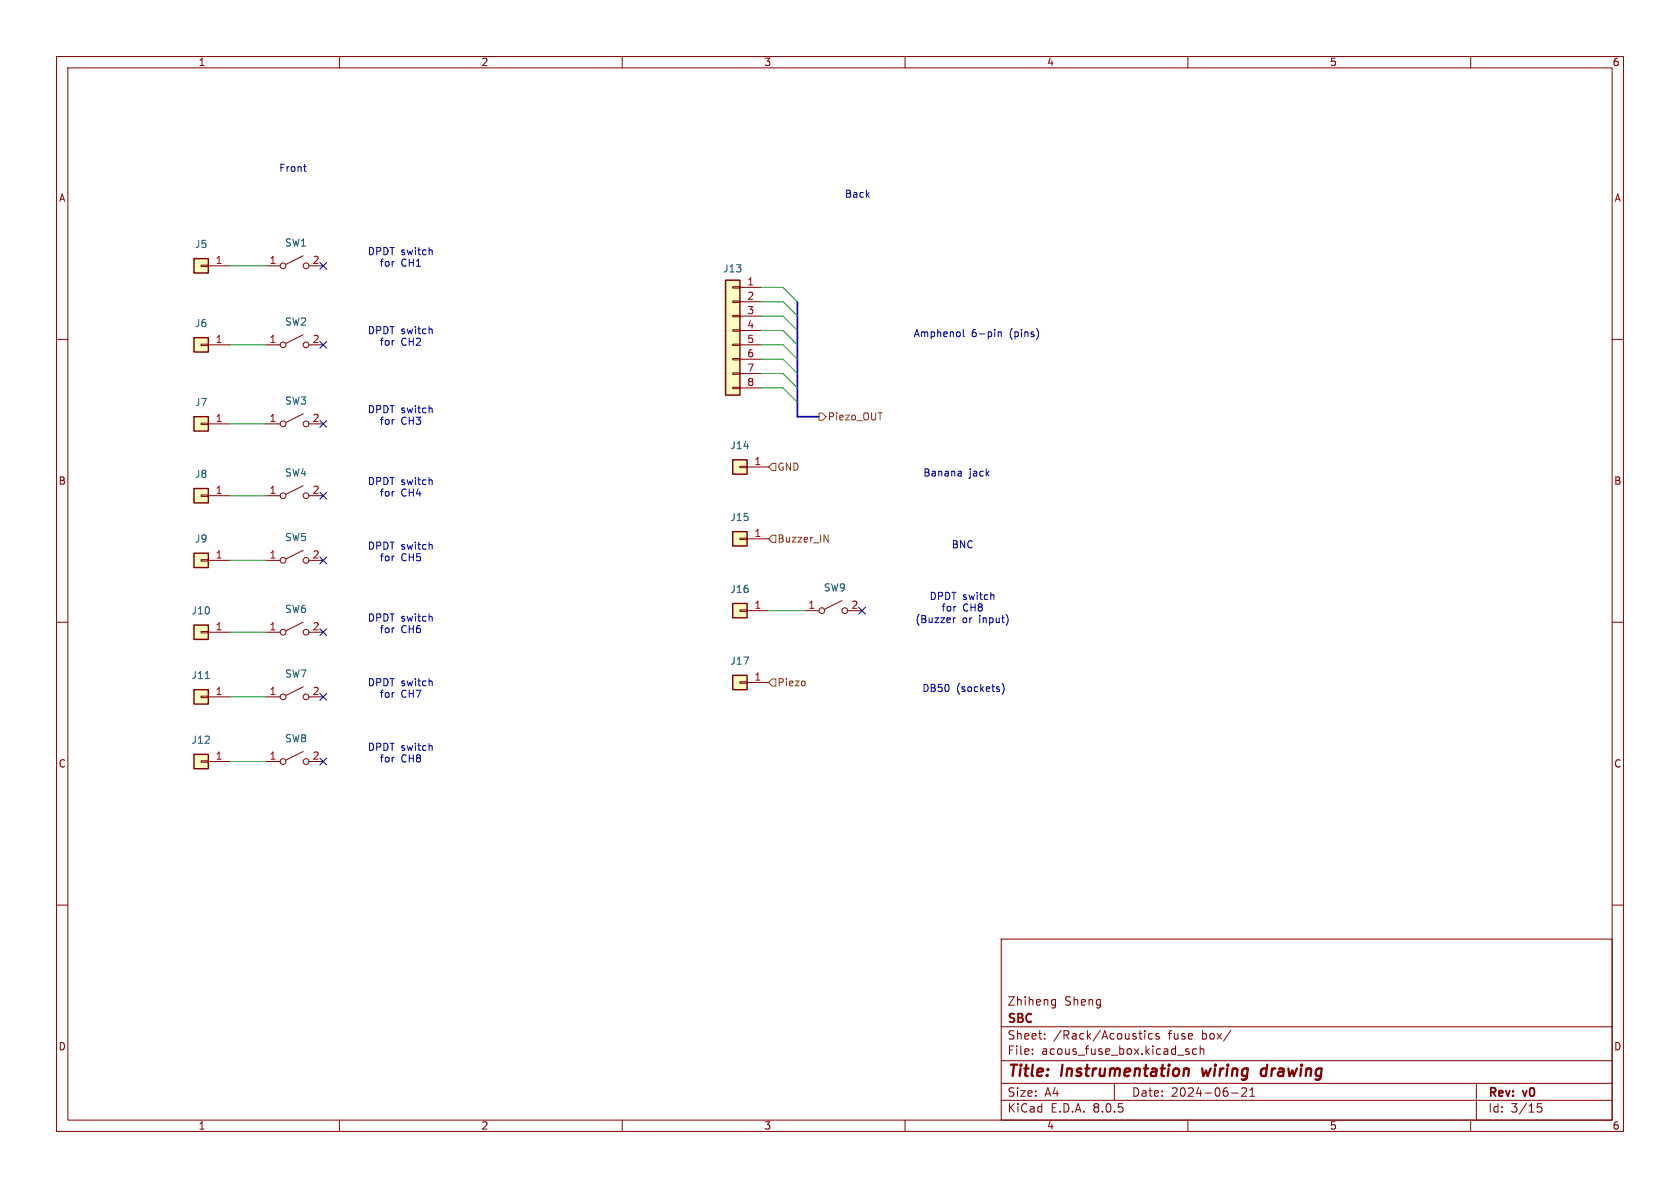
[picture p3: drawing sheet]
<svg xmlns="http://www.w3.org/2000/svg" width="297mm" height="210mm" viewBox="0 0 297 210" stroke-linecap="round" stroke-linejoin="round" font-family="sans-serif">
<g fill="none" stroke="#840000" stroke-width=".18">
<path d="M10 10h277v190h-277zM12 12h273v186h-273zM60 10v2M110 10v2M160 10v2M210 10v2M260 10v2M10 60h2M285 60h2M10 110h2M47 111.8h2.5M53.6 110l-3.1 1.5"/>
<path d="M54.6 111.8h2.5M285 110h2M47 123.2h2.5M53.6 121.4l-3.1 1.5M54.6 123.2h2.5M10 160h2M285 160h2M177 166h108v32h-108zM186 177.6h.6M186 176.8h.6M186.6 176.7v1.2l-.1 .2-.4 .1M60 198v2"/>
<path d="M110 198v2M160 198v2M177 194.5h108M177 191.5h108M177 187.5h108M177 181.5h108M182.5 186.3v.1M182.5 185.5v.1M184.7 183.6v.1M184.7 182.8v.1M197 191.5v3M201.3 182.7h.6"/>
<path d="M201.7 183.7h.2M202.4 182.2v.1M202.4 182.7v1M203.7 182.8l-.4-.1-.3 .3v.4l.2 .2h.5M204.9 182.8l-.4-.1-.2 .2 .1 .2 .5 .2v.3h-.6M209.7 185.8l.3 .1 .2 .2v.2l-.5 .1M209.7 185.5h.5M210 198v2M211.5 185.5l-.4-.1-.3 .3v.4l.2 .2h.5M212.2 185.5l.2-.1 .3 .1 .1 .9M212.2 184.9v1.5M217.6 182.1l-1.3 2"/>
<path d="M217.7 193.2h1.2M220.3 192.4v.5l-.8 .9h.9M221 193.8h.8M221 192.7l.4-.4v1.5M260 198v2M261 191.5v6.5M272.5 195.1h-.7l-.1 .7 .3-.1h.5l.1 .3-.1 .5-.2 .1-.6-.1"/>
<circle cx="50" cy="111.8" r=".51"/>
<circle cx="54.1" cy="111.8" r=".51"/>
<circle cx="50" cy="123.2" r=".51"/>
<circle cx="54.1" cy="123.2" r=".51"/>
</g>
<path d="M209.7 188.9l.4 .1 .1 .2-.1 1M212.5 188.9l.2 1.3 .5-.9M223.9 189a.66 .66 0 0 0-1 .3v.5l.1 .3 .2 .1 .6-.1M224 188.2l-.2 2" fill="none" stroke="#840000" stroke-width=".4"/>
<path d="M129.5 106.7h2.6v2.5h-2.6z" fill="#ffffc2"/>
<path d="M130.8 107.8h1.3v.3h-1.3zM132.1 108h3.8" fill="none" stroke="#840000" stroke-width=".18"/>
<path d="M129.5 106.7h2.6v2.5h-2.6z" fill="none" stroke="#840000" stroke-width=".25"/>
<path d="M34.3 59.7h2.5v2.5h-2.5z" fill="#ffffc2"/>
<path d="M35.6 60.8h1.2v.3h-1.2zM36.8 61h3.8" fill="none" stroke="#840000" stroke-width=".18"/>
<path d="M34.3 59.7h2.5v2.5h-2.5z" fill="none" stroke="#840000" stroke-width=".25"/>
<path d="M128.3 49.5h2.5v20.4h-2.5z" fill="#ffffc2"/>
<g fill="none" stroke="#840000" stroke-width=".18">
<path d="M129.5 58.3h1.3v.2h-1.3zM129.5 55.8h1.3v.2h-1.3zM129.5 53.2h1.3v.3h-1.3zM129.5 50.7h1.3v.2h-1.3zM130.8 50.8h3.8M130.8 53.3h3.8M130.8 55.9h3.8M130.8 58.4h3.8M129.5 68.5h1.3v.2h-1.3zM129.5 65.9h1.3v.3h-1.3zM129.5 63.4h1.3v.2h-1.3zM129.5 60.8h1.3v.3h-1.3z"/>
<path d="M130.8 61h3.8M130.8 63.5h3.8M130.8 66h3.8M130.8 68.6h3.8"/>
</g>
<path d="M128.3 49.5h2.5v20.4h-2.5z" fill="none" stroke="#840000" stroke-width=".25"/>
<path d="M34.3 73.7h2.5v2.5h-2.5z" fill="#ffffc2"/>
<path d="M35.6 74.8h1.2v.3h-1.2zM36.8 74.9h3.8" fill="none" stroke="#840000" stroke-width=".18"/>
<path d="M34.3 73.7h2.5v2.5h-2.5z" fill="none" stroke="#840000" stroke-width=".25"/>
<path d="M34.3 45.7h2.5v2.6h-2.5z" fill="#ffffc2"/>
<g fill="none" stroke="#840000" stroke-width=".18">
<path d="M35.6 46.9h1.2v.2h-1.2zM36.8 47h3.8M47 47h2.5M53.6 45.2l-3.1 1.5M53.6 59.2l-3.1 1.5M54.6 47h2.5M47 61h2.5M54.6 61h2.5M47 87.6h2.5M47 99.1h2.5M53.6 85.9l-3.1 1.5M53.6 97.3l-3.1 1.5"/>
<path d="M54.6 87.6h2.5M54.6 99.1h2.5M47 134.6h2.5M53.6 132.8l-3.1 1.6M54.6 134.6h2.5"/>
<circle cx="50" cy="47" r=".51"/>
<circle cx="54.1" cy="47" r=".51"/>
<circle cx="50" cy="61" r=".51"/>
<circle cx="54.1" cy="61" r=".51"/>
<circle cx="50" cy="99.1" r=".51"/>
<circle cx="50" cy="87.6" r=".51"/>
<circle cx="54.1" cy="87.6" r=".51"/>
<circle cx="54.1" cy="99.1" r=".51"/>
<circle cx="50" cy="134.6" r=".51"/>
<circle cx="54.1" cy="134.6" r=".51"/>
</g>
<path d="M34.3 45.7h2.5v2.6h-2.5z" fill="none" stroke="#840000" stroke-width=".25"/>
<path d="M129.5 81.3h2.6v2.5h-2.6z" fill="#ffffc2"/>
<path d="M130.8 82.4h1.3v.3h-1.3zM132.1 82.6h3.8" fill="none" stroke="#840000" stroke-width=".18"/>
<path d="M129.5 81.3h2.6v2.5h-2.6z" fill="none" stroke="#840000" stroke-width=".25"/>
<path d="M34.3 133.4h2.5v2.5h-2.5z" fill="#ffffc2"/>
<g fill="none" stroke="#840000" stroke-width=".18">
<path d="M47 74.9h2.5M53.6 73.2l-3.1 1.5M54.6 74.9h2.5M35.6 134.5h1.2v.2h-1.2zM36.8 134.6h3.8"/>
<circle cx="50" cy="74.9" r=".51"/>
<circle cx="54.1" cy="74.9" r=".51"/>
</g>
<path d="M34.3 133.4h2.5v2.5h-2.5z" fill="none" stroke="#840000" stroke-width=".25"/>
<path d="M129.5 119.4h2.6v2.5h-2.6z" fill="#ffffc2"/>
<g fill="none" stroke="#840000" stroke-width=".18">
<path d="M142.2 108h2.6M148.8 106.2l-3 1.5M149.9 108h2.5M130.8 120.5h1.3v.3h-1.3zM132.1 120.7h3.8"/>
<circle cx="145.3" cy="108" r=".51"/>
<circle cx="149.4" cy="108" r=".51"/>
</g>
<path d="M129.5 119.4h2.6v2.5h-2.6z" fill="none" stroke="#840000" stroke-width=".25"/>
<path d="M34.3 97.8h2.5v2.5h-2.5z" fill="#ffffc2"/>
<path d="M35.6 98.9h1.2v.3h-1.2zM36.8 99.1h3.8" fill="none" stroke="#840000" stroke-width=".18"/>
<path d="M34.3 97.8h2.5v2.5h-2.5z" fill="none" stroke="#840000" stroke-width=".25"/>
<path d="M34.3 86.4h2.5v2.5h-2.5z" fill="#ffffc2"/>
<path d="M35.6 87.5h1.2v.3h-1.2zM36.8 87.6h3.8" fill="none" stroke="#840000" stroke-width=".18"/>
<path d="M34.3 86.4h2.5v2.5h-2.5z" fill="none" stroke="#840000" stroke-width=".25"/>
<path d="M129.5 94h2.6v2.5h-2.6z" fill="#ffffc2"/>
<path d="M130.8 95.1h1.3v.3h-1.3zM132.1 95.3h3.8" fill="none" stroke="#840000" stroke-width=".18"/>
<path d="M129.5 94h2.6v2.5h-2.6z" fill="none" stroke="#840000" stroke-width=".25"/>
<path d="M34.3 110.5h2.5v2.5h-2.5z" fill="#ffffc2"/>
<path d="M35.6 111.6h1.2v.3h-1.2zM36.8 111.8h3.8" fill="none" stroke="#840000" stroke-width=".18"/>
<path d="M34.3 110.5h2.5v2.5h-2.5z" fill="none" stroke="#840000" stroke-width=".25"/>
<path d="M34.3 121.9h2.5v2.6h-2.5z" fill="#ffffc2"/>
<path d="M35.6 123.1h1.2v.2h-1.2zM36.8 123.2h3.8" fill="none" stroke="#840000" stroke-width=".18"/>
<path d="M34.3 121.9h2.5v2.6h-2.5z" fill="none" stroke="#840000" stroke-width=".25"/>
<path d="M36.3 120h.7" fill="none" stroke="#006464" stroke-width=".18"/>
<path d="M144.8 73h.6l.6 .7-.6 .6h-.6zM136.5 81.9h.7v1.3h-.7l-.6-.6zM136.5 94.6h.7v1.3h-.7l-.6-.6zM145.7 94.6l.7 1.2v-1.2M136.5 120h.7v1.3h-.7l-.6-.6zM142.3 120.5v.6" fill="none" stroke="#725600" stroke-width=".18"/>
<g fill="none" stroke="#0000c2" stroke-width=".18">
<path d="M53.7 29.5h.4M53.9 30.2l.2 .1M76.2 44.2l.2 .2v.6M76.2 58.2l.2 .1v.7M170.3 58.2v1.1l.2 .2M176.5 58.7v.8M176.5 58.8l.2-.1h.3v.8M183.5 58.4l.1 .5-.1 .7M76.2 72.1l.2 .2v.7M76.2 84.8l.2 .2v.7M76.2 96.3l.2 .1v.7M169.8 83.3l.2 .2v.6"/>
<path d="M170 84.1h-.5M170 83.6l-.5 .1M76.2 109l.2 .1v.7M168.5 109.2v.9M168.9 109.2l-.4 .3M175.5 105.1l.2 .2v.7M178.1 109l.1 .5-.1 .7M76.2 120.4l.2 .2v.6M76.2 131.8l.2 .2v.7M177.1 120.8a1.46 1.46 0 0 1 0 1.9"/>
</g>
<path d="M141 53.3v20.4h3.8" fill="none" stroke="#000084" stroke-width=".3"/>
<g fill="none" stroke="#009600" stroke-width=".18">
<path d="M40.6 47h6.4M134.6 53.3h3.8l2.6 2.6M134.6 58.4h3.8l2.6 2.6M134.6 50.8h3.8l2.6 2.5M134.6 55.9h3.8l2.6 2.5M40.6 61h6.4M40.6 74.9h6.4M134.6 61h3.8l2.6 2.5M134.6 66h3.8l2.6 2.6M134.6 68.6h3.8l2.6 2.5M134.6 63.5h3.8l2.6 2.5M40.6 99.1h6.4"/>
<path d="M40.6 87.6h6.4M40.6 111.8h6.4M135.9 108h6.3M40.6 134.6h6.4M40.6 123.2h6.4"/>
</g>
<g fill="none" stroke="#000084" stroke-width=".18">
<path d="M56.5 46.4l1.3 1.2M57.8 46.4l-1.3 1.2M56.5 74.3l1.3 1.2M56.5 60.4l1.3 1.2M57.8 74.3l-1.3 1.2M57.8 60.4l-1.3 1.2M56.5 98.5l1.3 1.2M56.5 87l1.3 1.2M57.8 98.5l-1.3 1.2M57.8 87l-1.3 1.2M56.5 111.2l1.3 1.2M57.8 111.2l-1.3 1.2"/>
<path d="M151.8 107.3l1.2 1.3M153 107.3l-1.2 1.3M56.5 134l1.3 1.2M56.5 122.6l1.3 1.2M57.8 134l-1.3 1.2M57.8 122.6l-1.3 1.2"/>
</g>
<g font-size="2.8" fill="#840000">
<text x="178" y="190.9">Title:</text>
<text x="187.7" y="190.9">Instrumentation</text>
<text x="213.4" y="190.9">wiring</text>
<text x="224.6" y="190.9">drawing</text>
</g>
<g font-size="2.1" fill="#840000">
<text x="178" y="178">Zhiheng</text>
<text x="188.2" y="178">Sheng</text>
<text x="178" y="184">Sheet:</text>
<text x="178" y="181.2">SBC</text>
<text x="186.2" y="184">/Rack/Acoustics</text>
<text x="206.6" y="184">fuse</text>
<text x="212.6" y="184">box/</text>
<text x="178" y="186.7">File:</text>
<text x="184.1" y="186.7">acous_fuse_box.kicad_sch</text>
<text x="178" y="196.9">KiCad</text>
<text x="178" y="194.1">Size:</text>
<text x="184.7" y="194.1">A4</text>
<text x="185.7" y="196.9">E.D.A.</text>
<text x="193.3" y="196.9">8.0.5</text>
<text x="200" y="194.1">Date:</text>
<text x="207" y="194.1">2024-06-21</text>
<text x="263" y="194.3">Rev:</text>
<text x="263" y="196.9">Id:</text>
<text x="267.1" y="196.9">3/15</text>
<text x="269.4" y="194.3">v0</text>
</g>
<g font-size="1.8" fill="#840000">
<text x="35" y="11.9">1</text>
<text x="85" y="11.9">2</text>
<text x="135" y="11.9">3</text>
<text x="185" y="11.9">4</text>
<text x="235" y="11.9">5</text>
<text x="285" y="11.9">6</text>
<text x="10.3" y="35.9">A</text>
<text x="285.3" y="35.9">A</text>
<text x="10.3" y="85.9">B</text>
<text x="285.3" y="85.9">B</text>
<text x="10.3" y="135.9">C</text>
<text x="285.3" y="135.9">C</text>
<text x="10.3" y="185.9">D</text>
<text x="285.3" y="185.9">D</text>
<text x="35" y="199.9">1</text>
<text x="85" y="199.9">2</text>
<text x="135" y="199.9">3</text>
<text x="185" y="199.9">4</text>
<text x="235" y="199.9">5</text>
<text x="285" y="199.9">6</text>
</g>
<g font-size="1.8" fill="#0000c2">
<text x="49.3" y="30.6">Front</text>
<text x="149.3" y="35.2">Back</text>
<text x="64.9" y="45.3">DPDT switch</text>
<text x="67" y="47.4">for</text>
<text x="70.9" y="47.4">CH1</text>
<text x="64.9" y="59.3">DPDT switch</text>
<text x="161.4" y="59.8">Amphenol</text>
<text x="171.7" y="59.8">6-pin</text>
<text x="178.6" y="59.8">(pins)</text>
<text x="67" y="61.3">for</text>
<text x="70.9" y="61.3">CH2</text>
<text x="64.9" y="73.3">DPDT switch</text>
<text x="67" y="75.3">for</text>
<text x="70.9" y="75.3">CH3</text>
<text x="64.9" y="86">DPDT switch</text>
<text x="67" y="88">for</text>
<text x="70.9" y="88">CH4</text>
<text x="163.1" y="84.4">Banana</text>
<text x="171.3" y="84.4">jack</text>
<text x="64.9" y="97.4">DPDT switch</text>
<text x="67" y="99.4">for</text>
<text x="70.9" y="99.4">CH5</text>
<text x="168.1" y="97.1">BNC</text>
<text x="164.2" y="106.3">DPDT switch</text>
<text x="64.9" y="110.1">DPDT switch</text>
<text x="67" y="112.1">for</text>
<text x="70.9" y="112.1">CH6</text>
<text x="161.7" y="110.4">(Buzzer</text>
<text x="166.4" y="108.3">for</text>
<text x="170.1" y="110.4">or</text>
<text x="170.2" y="108.3">CH8</text>
<text x="173.2" y="110.4">input)</text>
<text x="64.9" y="121.5">DPDT switch</text>
<text x="67" y="123.6">for</text>
<text x="70.9" y="123.6">CH7</text>
<text x="163" y="122.5">DB50</text>
<text x="169.1" y="122.5">(sockets)</text>
<text x="64.9" y="132.9">DPDT switch</text>
<text x="67" y="135">for</text>
<text x="70.9" y="135">CH8</text>
</g>
<g font-size="1.8" fill="#006464">
<text x="34.4" y="44">J5</text>
<text x="50.3" y="43.8">SW1</text>
<text x="127.7" y="48.4">J13</text>
<text x="34.4" y="58">J6</text>
<text x="50.3" y="57.8">SW2</text>
<text x="34.4" y="72">J7</text>
<text x="50.3" y="71.7">SW3</text>
<text x="129" y="79.6">J14</text>
<text x="34.4" y="84.7">J8</text>
<text x="50.3" y="84.4">SW4</text>
<text x="50.3" y="95.9">SW5</text>
<text x="129" y="92.3">J15</text>
<text x="34.4" y="96.1">J9</text>
<text x="129" y="105">J16</text>
<text x="145.5" y="104.7">SW9</text>
<text x="33.8" y="108.8">J10</text>
<text x="50.3" y="108.6">SW6</text>
<text x="50.3" y="120">SW7</text>
<text x="129" y="117.7">J17</text>
<text x="33.8" y="120.2">J11</text>
<text x="33.8" y="131.7">J12</text>
<text x="50.3" y="131.4">SW8</text>
</g>
<g font-size="1.8" fill="#a90000">
<text x="38" y="46.7">1</text>
<text x="47.6" y="46.7">1</text>
<text x="55.2" y="46.7">2</text>
<text x="132" y="50.5">1</text>
<text x="132" y="53.1">2</text>
<text x="132" y="55.6">3</text>
<text x="132" y="58.2">4</text>
<text x="38" y="60.7">1</text>
<text x="47.6" y="60.7">1</text>
<text x="55.2" y="60.7">2</text>
<text x="132" y="60.7">5</text>
<text x="132" y="63.2">6</text>
<text x="132" y="65.8">7</text>
<text x="132" y="68.3">8</text>
<text x="38" y="74.7">1</text>
<text x="47.6" y="74.7">1</text>
<text x="55.2" y="74.7">2</text>
<text x="133.3" y="82.3">1</text>
<text x="38" y="87.4">1</text>
<text x="47.6" y="87.4">1</text>
<text x="55.2" y="87.4">2</text>
<text x="133.3" y="95">1</text>
<text x="38" y="98.8">1</text>
<text x="47.6" y="98.8">1</text>
<text x="55.2" y="98.8">2</text>
<text x="133.3" y="107.7">1</text>
<text x="142.8" y="107.7">1</text>
<text x="150.4" y="107.7">2</text>
<text x="38" y="111.5">1</text>
<text x="47.6" y="111.5">1</text>
<text x="55.2" y="111.5">2</text>
<text x="38" y="122.9">1</text>
<text x="47.6" y="122.9">1</text>
<text x="55.2" y="122.9">2</text>
<text x="133.3" y="120.4">1</text>
<text x="38" y="134.4">1</text>
<text x="47.6" y="134.4">1</text>
<text x="55.2" y="134.4">2</text>
</g>
<g font-size="1.8" fill="#725600">
<text x="146.2" y="74.5">Piezo_OUT</text>
<text x="137.4" y="83.4">GND</text>
<text x="137.4" y="96.1">Buzzer_IN</text>
<text x="137.4" y="121.5">Piezo</text>
</g>
</svg>
